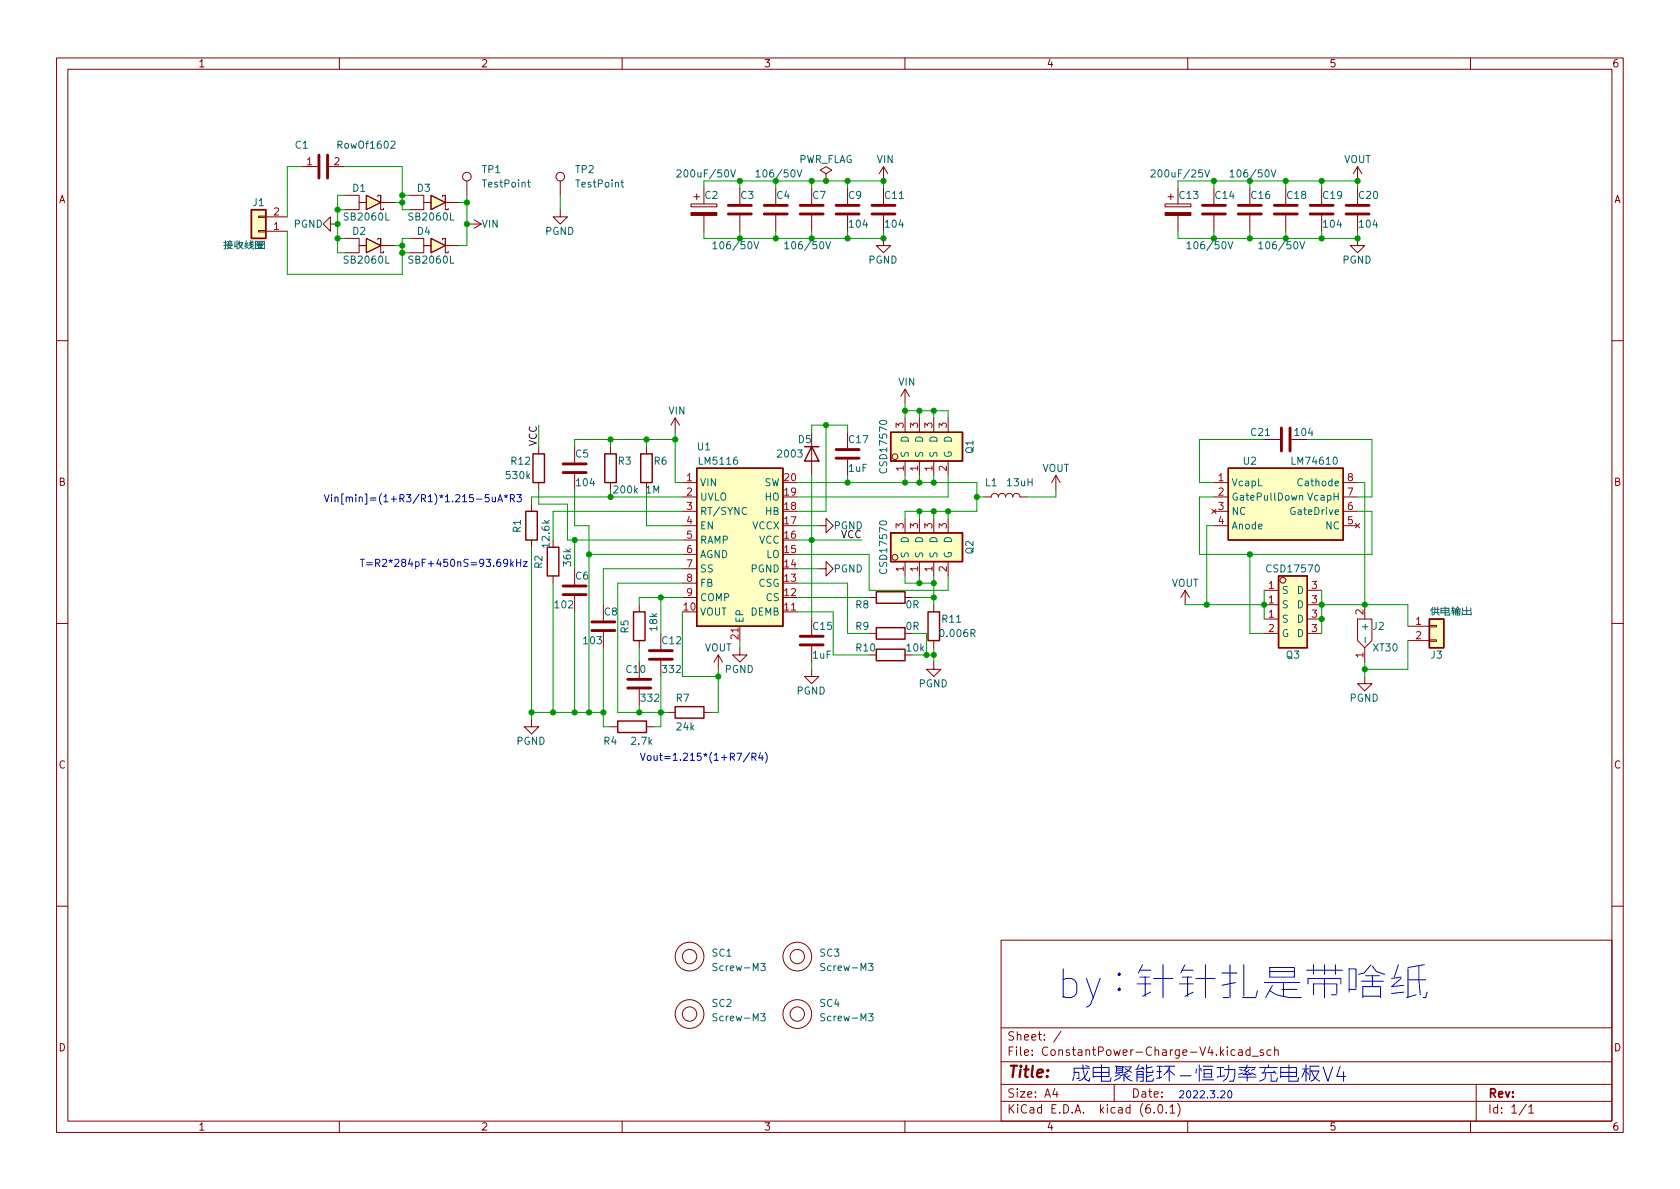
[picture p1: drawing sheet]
<svg xmlns="http://www.w3.org/2000/svg" width="297mm" height="210mm" viewBox="0 0 297 210" stroke-linecap="round" stroke-linejoin="round" font-family="sans-serif">
<g fill="none" stroke="#840000" stroke-width=".18">
<path d="M10 10.2h277v190.1h-277zM12 12.2h273v186.1h-273zM60 10.2v2M110 10.2v2M160 10.2v2M210 10.2v2M260 10.2v2M45.7 38.2h1.3v.3h-1.3zM47 38.3h3.8M53.3 29.5h2.8M58.2 29.5h2.8M58.4 39.6v-1.3l-1.3 1.3 1.3 1.3v-1.3h1.3"/>
<path d="M61 34.5h2.5v2.6h-2.5M63.5 35.8h1.3v-1.3l2.5 1.3-2.5 1.3v-1.3M67.3 34.5h-.5v.3M69.8 35.8h-2.5v-1.3v2.6h.5v-.3M72.4 34.5h2.5v2.6h-2.5M74.9 35.8h1.3v-1.3l2.5 1.3-2.5 1.3v-1.3M78.7 34.5h-.5v.3M81.3 35.8h-2.6v-1.3v2.6h.5v-.3M82.5 32v2.5M82.5 39.6h2.6M83.8 38.9l1.3 .7M85.1 39.6l-1.3 .8"/>
<path d="M99.1 37.1v1.2h1.2l-1.2 1.3-1.3-1.3h1.3M99.1 32v2.5M122.2 36.1h4.5v.5h-4.5zM122.7 34.8h1M123.2 34.3v1M124.5 33.3v2.8M124.5 38.1v2.8M130.8 33.3v2.8M130.8 38.1v2.8M137.2 33.3v2.8M137.2 38.1v2.8M143.5 33.3v2.8"/>
<path d="M143.5 38.1v2.8M146 30.7l1.1-.6-1.1-.6-1 .6 1 .6v1.3M146 32h.1M149.9 33.3v2.8M149.9 38.1v2.8M156.2 29.5v2.5M156.2 33.3v2.8M156.2 38.1v2.8M156.2 29.5l-.8 1.2M156.2 29.5l.8 1.2M206 36.1h4.6v.5h-4.6zM206.5 34.8h1"/>
<path d="M207 34.3v1M208.3 33.3v2.8M208.3 38.1v2.8M214.6 33.3v2.8M214.6 38.1v2.8M221 33.3v2.8M221 38.1v2.8M227.3 33.3v2.8M227.3 38.1v2.8M233.7 33.3v2.8M233.7 38.1v2.8M240 29.5v2.5"/>
<path d="M240 33.3v2.8M240 38.1v2.8M240 29.5l-.7 1.2M240 29.5l.8 1.2M45.7 40.8h1.3v.2h-1.3zM47 40.9h3.8M61 42.2h2.5v2.5h-2.5M63.5 43.4h1.3v-1.2l2.5 1.2-2.5 1.3v-1.3M67.3 42.2h-.5v.2M69.8 43.4h-2.5v-1.2v2.5h.5v-.3M72.4 42.2h2.5v2.5h-2.5M74.9 43.4h1.3v-1.2l2.5 1.2-2.5 1.3v-1.3"/>
<path d="M78.7 42.2h-.5v.2M81.3 43.4h-2.6v-1.2v2.5h.5v-.3M156.2 42.2v1.2h1.3l-1.3 1.3-1.3-1.3h1.3M240 42.2v1.2h1.3l-1.3 1.3-1.2-1.3h1.2M10 60.2h2M95.2 79v1.3M101.6 79v2.8M107.9 79v1.3M114.3 79v1.3M119.4 73.9l-.8 1.3M119.4 73.9v2.5M119.4 73.9l.7 1.3"/>
<path d="M143.5 76.4v7.7M149.9 76.4v2.8M160 68.8v2.6M160 73.9v2.5M160 68.8l-.7 1.3M160 68.8l.8 1.3M162.6 73.9v2.5M165.1 73.9v2.5M167.6 73.9v2.5M223.5 77.7h2.8M228.3 77.7h2.8M285 60.2h2"/>
<path d="M94 89.1v1.3M94 95.5v1.3M95.2 85.3v1.3M101.6 83.8v2.8M107.9 85.3v1.3M114.3 85.3v1.3M120.6 87.9h2.6M120.6 85.3h2.6M120.6 90.4h2.6M120.6 93h2.6M120.6 95.5h2.6M120.6 98h2.6"/>
<path d="M144.8 93h1.2v-1.3l1.3 1.3-1.3 1.2v-1.2M149.9 81.3v2.8M160 81.5v2.6M160 91.7v2.5M160 99.3v2.5M162.6 81.5v2.6M162.6 91.7v2.5M162.6 99.3v2.5M165.1 81.5v2.6M165.1 91.7v2.5M165.1 99.3v2.5M167.6 81.5v2.6"/>
<path d="M167.6 91.7v2.5M167.6 99.3v2.5M174 87.9h1.3a.64 .64 0 0 1 .6-.7 .64 .64 0 0 1 .6 .7 .64 .64 0 0 1 .7-.7 .64 .64 0 0 1 .6 .7 .64 .64 0 0 1 .6-.7 .64 .64 0 0 1 .7 .7 .64 .64 0 0 1 .6-.7 .64 .64 0 0 1 .6 .7h1.3M186.7 84.1l-.8 1.2M186.7 84.1v2.5M186.7 84.1l.8 1.2M214.2 90l.8 .8M214.6 87.9h2.6M214.6 85.3h2.6M214.6 90.4h2.6M214.6 93h2.6M215 90l-.8 .8"/>
<path d="M237.5 87.9h2.5M237.5 85.3h2.5M237.5 90.4h2.5M237.5 93h2.5M239.6 92.6l.8 .7M240.4 92.6l-.8 .7M10 110.2h2M97.8 101.8v1.3M101.6 100.6v2.8M101.6 105.4v2.8M106.7 106.9v2.8M106.7 111.8v2.7"/>
<path d="M113 106.9v1.3M113 113.3v1.2M113 117.1v2.8M116.8 112v2.8M116.8 116.8v2.8M120.6 105.7h2.6M120.6 100.6h2.6M120.6 103.1h2.6M127 115.8l-.8 1.3M127 115.8v2.6M127 115.8l.8 1.3M130.8 114.5v1.3h1.3l-1.3 1.3-1.3-1.3h1.3"/>
<path d="M130.8 110.7v2.6M138.4 108.2h2.6M143.5 118.4v1.2h1.3l-1.3 1.3-1.3-1.3h1.3M143.5 109.5v2.8M143.5 114.3v2.8M144.8 100.6h1.2v-1.3l1.3 1.3-1.3 1.2v-1.2M153.7 112h1.2M153.7 105.7h1.2M160 105.7h1.3M165.1 117.1v1.3h1.3l-1.3 1.2-1.3-1.2h1.3M165.1 106.9v1.3M165.1 113.3v1.2"/>
<path d="M209.5 104.4l-.7 1.3M209.5 104.4v2.5M209.5 104.4l.8 1.3M223.5 109.5h2.6M223.5 106.9h2.6M223.5 104.4h2.6M223.5 112h2.6M231.1 109.5h2.6M231.1 106.9h2.6M231.1 104.4h2.6M231.1 112h2.6M240 109.5h2.6v3.8l-1.3 1.2-1.3-1.2z"/>
<path d="M241.3 119.6v1.3h1.3l-1.3 1.3-1.3-1.3h1.3M241.3 106.9v2.6M241.3 114.5v2.6M248.9 110.7h3.8M248.9 113.3h3.8M252.7 113.2h1.3v.2h-1.3zM252.7 110.6h1.3v.3h-1.3zM285 110.2h2M94 127.2v1.3h1.2l-1.2 1.3-1.3-1.3h1.3M107.9 128.5h1.3M113 121.9v2.8M114.3 128.5h1.3"/>
<path d="M118.1 126h1.3M124.5 126h1.2M10 160.2h2M177 166.3h108v32h-108zM285 160.2h2M60 198.3v2M110 198.3v2M160 198.3v2M177 194.8h108M177 191.8h108M177 187.8h108M177 181.8h108"/>
<path d="M186.5 192.5l-.4 1h1M186.9 193v1M187.6 182.4l-1.3 1.9M197 191.8v3M204.1 196.7v.1M204.9 195.4l.2-.1a.81 .81 0 0 1 .6 .7 .81 .81 0 0 1-.3 .8h-.2a.81 .81 0 0 1-.6-.6 .81 .81 0 0 1 .3-.8zM206.2 196.7v.1M206.9 195.8l.4-.5v1.5M206.9 196.8h.8M208.2 195.1a1.72 1.72 0 0 1 0 2.3M210 198.3v2M218.4 185.7l-.5-.1-.3 .3v.4l.2 .3h.6"/>
<path d="M219 185.7h.6v.9M219.6 186l-.5 .1a.29 .29 0 0 0-.2 .2 .29 .29 0 0 0 .2 .3h.5M221 185.7l-.4-.1-.3 .3v.4l.1 .3h.6M221 185.1v1.5M221.4 186.8h1.1M223.4 185.7l-.4-.1-.2 .2 .1 .3 .5 .1v.4h-.6M224.7 185.7l-.4-.1-.3 .3v.4l.1 .3h.6M225.4 185.8l.2-.2 .3 .1 .1 .9M225.4 185.1v1.5M260 198.3v2M261 191.8v6.5M269.9 195.3l-1.3 1.9"/>
<path d="M270.3 195.8l.4-.5v1.5M270.3 196.8h.9"/>
<circle cx="82.5" cy="31.2" r=".76"/>
<circle cx="99.1" cy="31.2" r=".76"/>
<circle cx="158.2" cy="98.5" r=".51"/>
<circle cx="158.2" cy="80.8" r=".51"/>
<circle cx="226.8" cy="102.6" r=".51"/>
<circle cx="121.9" cy="179.3" r="2.54"/>
<circle cx="121.9" cy="169.2" r="2.54"/>
<circle cx="121.9" cy="179.3" r="1.27"/>
<circle cx="121.9" cy="169.2" r="1.27"/>
<circle cx="141" cy="179.3" r="2.54"/>
<circle cx="141" cy="169.2" r="2.54"/>
<circle cx="141" cy="179.3" r="1.27"/>
<circle cx="141" cy="169.2" r="1.27"/>
</g>
<g fill="none" stroke="#840000" stroke-width=".51">
<path d="M56.4 27.4v4.1M57.9 27.4v4.1M128.8 37.8h4M128.8 36.3h4M135.1 37.8h4.1M135.1 36.3h4.1M141.5 37.8h4M141.5 36.3h4M147.8 37.8h4.1M147.8 36.3h4.1M154.2 37.8h4M154.2 36.3h4"/>
<path d="M212.6 37.8h4.1M212.6 36.3h4.1M218.9 37.8h4.1M218.9 36.3h4.1M225.3 37.8h4.1M225.3 36.3h4.1M231.6 37.8h4.1M231.6 36.3h4.1M238 37.8h4.1M238 36.3h4.1M147.8 79.5h4.1M226.6 75.7v4.1"/>
<path d="M228.1 75.7v4.1M99.6 83.6h4M99.6 82h4M147.8 81h4.1M99.6 105.2h4M99.6 103.6h4M104.6 111.5h4.1M104.6 110h4.1M114.8 116.6h4.1M114.8 115.1h4.1M141.5 114h4M141.5 112.5h4"/>
<path d="M111 121.7h4.1M111 120.1h4.1"/>
</g>
<g fill="none" stroke="#006464" stroke-width=".18">
<path d="M69.1 25.1l.5-.1 .2 .3-.7 .9h.7M93.3 32.2h.5M93.5 31.8v1.1l.3 .2M109.8 32.2h.5M110 31.8v1.1l.3 .2M119.7 30.2l.5-.2 .2 .4-.8 .9h.8M129.2 30l.4 1.3 .4-1.3M133.7 30.4l.3-.4v1.3M133.7 31.3h.7M140.9 30l.5 1.3 .4-1.3M203.5 30.2l.5-.2 .2 .4-.7 .9h.7M213 30l.4 1.3 .5-1.3"/>
<path d="M217.5 30.4l.4-.4v1.3M217.5 31.3h.7M224.7 30l.5 1.3 .4-1.3M39.6 42.9h.4M39.9 42.6v1.4h-.3M40 43.3l-.4 .2M40.1 43.2h1M40.1 43.4h1M40.2 42.7h.9M40.4 42.9l.1 .3-.2 .5 .8 .3M40.6 42.6v.2M40.9 43.4l-.3 .4-.5 .2"/>
<path d="M40.9 42.8l-.1 .3M41.5 42.7v.9M41.9 42.6v1.4M41.9 43.5l-.5 .1M42.3 43.1l.2 .5 .5 .4M42.3 42.6l-.2 .7M42.7 43.5l.2-.6h-.6l.2 .6M42.8 43l-.2 .6-.6 .4M43.6 42.6l-.2 .6M43.7 43.1l-.4 .1M43.8 43l-.5 .5M43.8 43.5l-.5 .1"/>
<path d="M43.8 43.8l-.5 .1M44.3 42.6l.1 1.2M44.3 43.3l.2 .6M44.5 42.6l.3 .1M44.5 42.9l-.5 .1M44.6 44h.2M44.6 42.9l-.5 .1M44.8 42.9h-.5M44.8 43.4l-.9 .6M44.8 43.2l-.8 .1M44.9 43.8v.2M45.2 44v-1.3h1.5v1.3"/>
<path d="M45.2 43.9h1.5M45.4 43.2h1.2M45.6 43h.8M45.7 43.4h.5l-.1 .2M45.7 42.8l-.3 .2M45.7 43.4v.4h.6M45.8 43.2l-.4 .3M46 43.6h.2M46 42.8l-.3 .5M46.1 43.1l.3 .4M46.3 42.8l.2 .2M126.1 43.1l.3-.4v1.3"/>
<path d="M126.1 44h.7M133.3 42.7l.4 1.3 .5-1.3M138.8 43.1l.3-.4v1.3M138.8 44h.7M146 42.7l.4 1.3 .5-1.3M209.9 43.1l.3-.4v1.3M209.9 44h.7M217.1 42.7l.5 1.3 .4-1.3M222.6 43.1l.3-.4v1.3M222.6 44h.7M229.8 42.7l.5 1.3 .4-1.3M229.8 87.7l.2-.1 .3 .1v.8"/>
<path d="M229.8 87.6v.9M241.4 112.7v1M253.2 107.6v1.2M253.3 107.4l-.4 .6M253.4 108.3h1.1M253.5 107.7h1M253.7 107.4v.8M253.7 108.5l-.3 .3M254.1 108.5l.4 .3M254.2 107.4v.8M254.8 108.3h1.4v-.7h-1.4v.9M254.8 108h1.4"/>
<path d="M255.5 107.3v1.5h.8M134.5 170.4h.8l-.4 .5 .3 .1v.5l-.1 .1-.6-.1M134.5 179.3h.8l-.4 .4 .3 .2v.5l-.1 .1-.6-.1M153.6 179.3h.8l-.5 .4 .4 .2v.5l-.2 .1-.5-.1M153.6 170.4h.8l-.5 .5 .4 .1v.5l-.2 .1-.5-.1"/>
</g>
<g fill="#ffffc2" stroke="#ffffc2" stroke-width=".18">
<path d="M226.1 101.8h5v12.7h-5z"/>
<path d="M252.7 109.5h2.6v5h-2.6z"/>
<path d="M217.2 82.8h20.3v12.7h-20.3z"/>
<path d="M157.5 94.2h12.7v5.1h-12.7z"/>
<path d="M157.5 76.4h12.7v5.1h-12.7z"/>
<path d="M44.4 37.1h2.6v5.1h-2.6z"/>
<path d="M63.5 35.8h1.3v-1.3l2.5 1.3-2.5 1.3v-1.3z"/>
<path d="M74.9 35.8h1.3v-1.3l2.5 1.3-2.5 1.3v-1.3z"/>
<path d="M76.2 42.2l2.5 1.2-2.5 1.3v-1.3h-1.3h1.3z"/>
<path d="M64.8 42.2l2.5 1.2-2.5 1.3v-1.3h-1.3h1.3z"/>
<path d="M123.2 82.8h15.2v27.9h-15.2z"/>
</g>
<g fill="none" stroke="#840000" stroke-width=".25">
<path d="M44.4 37.1h2.6v5.1h-2.6zM142.2 79h2.6M143.5 79l1.3 2.5h-2.6zM157.5 76.4h12.7v5.1h-12.7zM93 90.4h2v5.1h-2zM94.2 80.3h2.1v5h-2.1zM96.8 96.8h2v5h-2zM106.9 80.3h2.1v5h-2.1zM113.3 80.3h2v5h-2zM123.2 82.8h15.2v27.9h-15.2zM157.5 94.2h12.7v5.1h-12.7zM217.2 82.8h20.3v12.7h-20.3z"/>
<path d="M112 108.2h2v5.1h-2zM154.9 104.6h5.1v2.1h-5.1zM154.9 111h5.1v2h-5.1zM154.9 114.8h5.1v2h-5.1zM164.1 108.2h2v5.1h-2zM226.1 101.8h5v12.7h-5zM252.7 109.5h2.6v5h-2.6zM109.2 127.5h5.1v2h-5.1zM119.4 125h5.1v2h-5.1z"/>
</g>
<g fill="#840000" stroke="#840000" stroke-width=".18">
<path d="M206 37.6h4.6v.5h-4.6z"/>
<path d="M122.2 37.6h4.5v.5h-4.5z"/>
</g>
<g fill="none" stroke="#0000c2" stroke-width=".18">
<path d="M84.3 88.3h.9M86.4 87.5h-.6v.6l.2-.1h.4l.1 .2-.1 .4-.1 .1-.5-.1M87 87.9l.1 .8h.3l.2-.1M87.6 87.9v.8M88 88.7l.4-1.2 .5 1.2M88.1 88.4h.6M89.2 87.7l.3 .1 .3-.1M89.3 88l.2-.2 .1 .2M89.5 87.5v.3M89.8 99.4l-.3 .3h-.2l-.3-.3 .2-.4 .3-.1 .2 .1a.84 .84 0 0 1-.3 1.2h-.2M90.2 88.1h.7l.1-.2-.1-.3-.7-.1v1.2M90.3 98.9v1.3"/>
<path d="M90.4 99.7l.4 .5M90.5 88.1l.5 .6M90.8 99.3l-.5 .5M91.3 98.9v1.3M91.3 99.5h.8M91.4 87.5h.8l-.4 .5 .3 .1v.5l-.2 .1-.5-.1M92.1 98.9v1.3M92.5 99.3h.7l-.7 .9h.7M132.5 133.1l-1.1 1.7M132.9 133.9l.6-.1 .2-.2-.1-.3-.7-.1v1.3M133.2 133.9l.5 .6M134.5 133.1l-.3 .9h.7"/>
<path d="M134.8 133.6v.9M135.3 133a1.46 1.46 0 0 1 0 1.9M188 173.3l.5-.3h.9l.8 .5 .2 .5v1.4l-.5 .8-.5 .2h-.9l-.5-.2M188 171.3v5.1M192.1 173l1.2 3.4M194.5 173l-1.7 4.6-.7 .5M197.9 174.7l.2 .3-.2 .2-.2-.2 .2-.3v.5M197.9 172.1l.2 .2-.2 .2-.2-.2 .2-.2v.4M201 174h2.5M201.5 171.6h2M201.5 172.8h1.7M202 170.6l-.7 1.5"/>
<path d="M202.5 172.8v3.4M203.5 175.4l-1.5 .8M203.9 173h3.4M205.6 170.6v5.8M208.5 174h2.5M209 171.6h2M209 172.8h1.7M209.5 170.6l-.7 1.5M210 172.8v3.4M211 175.4l-1.5 .8M211.4 173h3.4M213.1 170.6v5.8"/>
<path d="M216 172.1h2.7M216.3 176.4h.9M217.5 170.6v5.8M218.5 173.7l-2.5 .5M219.7 176.4h2.4M219.9 170.6v5.6M222.3 175.2l-.2 1M223.5 173.7h6.3M224.5 171.1h4.4v1.7h-4.4zM224.5 175.2l1.2 .7 2.2 .5h2.2M224.5 171.8h4.4M225 174.2l-1.2 2.2"/>
<path d="M226.7 175h2.6M226.9 173.7v2.5M231 171.6h6.3M231.3 174v-1h5.8v1M232.2 170.6v1.7M234.2 170.6v1.7M234.2 173v3.4M235.4 175.9h1M236.1 170.6v1.7M236.4 175.7v-1.7h-4.2v1.9M238.5 175h1.2M239.7 174.7v-3.4h-1.2v4.1"/>
<path d="M240.7 173.5h3.9M241 176.4v-1.9h3.1v1.9M241 176.2h3.1M241.4 172.5h2.5M242.4 170.6l-1.2 1.5-1 .2M242.6 170.8l.8 1 1.4 .5M242.6 172.5v2M247.2 170.6l-.7 2.2M247.7 173l-1.7 1.5 2.2-.3M247.7 172.8l-1.7 .2M248.2 175.4l-2.2 .3M248.9 173.3h3.2"/>
<path d="M248.9 171.3v5.1M250.4 175.9l-1.7 .5M250.9 170.8v2.5l.2 2.6M251.8 170.6l-2.9 .5M252.3 175.4l-.2 1h-.5M189.9 189.6h.9v1.1h-.4M191.5 188.3v.7l.3 1.8 .8 .4 .1-.6M192 188.4l.6 .3M192.3 189.4l-.3 .8-.8 .8-.4 .1M192.7 188.9h-2.8v1.3l-.2 .9M193.3 190.4h2.8v-1.6h-2.8v1.8M193.3 189.6h2.8"/>
<path d="M194.7 188.3v2.9h1.6l.1-.6M197.2 188.5l2.9 .2M197.2 189.7h.8M197.4 188.9h1.1M197.4 189.3h1.1M197.4 188.5v1.1M197.8 189.6h.7M197.9 190l-.7 .4M198.1 190.5l-1.1 .6M198.5 188.5v1.2M198.7 190.1v1.1M198.9 190l.1 .4 .5 .4 .7 .4"/>
<path d="M199 189l1.1 .6M199.3 189.9l-1.3 .3M199.8 190.2l-.6 .3M200 188.8l-.5 .6-.8 .3M200.8 189.1l1.3-.2 .1 .2M201 191.2v-1.7h1.1v1.7h-.5M201 190h1.1M201 190.5h1.1M201.4 188.3l-.4 .7M201.9 188.7l.3 .2M202.7 188.3v1.3M202.7 189.9v1.3"/>
<path d="M203.7 188.7l-1.1 .2M203.7 190.1l-1.1 .4M203.8 189.3v.3h-1.2M203.9 190.7l-.1 .5h-1.2M204.5 188.5h1M204.5 189.5h.9M205 188.5v2.2M205.4 190.5l-.9 .2M205.8 188.5h1.9M206.5 189.4l-.7 .7M206.7 188.9v2.3M206.8 189.4l.9 .7"/>
<path d="M206.8 188.5l-.4 1.1M208.7 190.2h1.9M211.6 189l-.2 .7M212 188.3v2.9M212.3 188.9l.1 .5M212.5 191h2.1M212.8 188.5h1.7M212.9 189.1h1.3v1.4h-1.3zM212.9 189.9h1.3M215.2 188.8h1.2M215.8 188.8v1.6M216.5 189.1h1.8v1l-.2 1.1h-.7"/>
<path d="M216.5 190.2l-1.3 .3M217.2 193l.2-.1a.68 .68 0 0 1 .4 .6 .68 .68 0 0 1-.4 .6l-.2-.1-.1-.3zM217.2 188.4l-.1 1.7-.2 .6-.6 .5M218.9 190.5h3.2M219.1 188.8h2.9M219.2 189.1l.5 .2M219.8 190h1.3M219.8 189.7l-.9 .3M219.9 189.3l.5 .2M220.5 188.3l-.1 .6-.4 .4M220.5 190.1v1.1M220.8 189.6l.4 .5"/>
<path d="M220.9 189.1l-.9 .9M221.2 189.7l.9 .4M221.8 189l-.6 .3M222.7 188.8h3.1M223.8 189.9l-.1 .8-1 .5M223.8 188.8l-.4 .9M224.3 188.3v.5M224.7 189.9v1.3h1l.1-.6M225.2 189.4l.4 .5M225.4 189.6l-2.3 .1M226.4 190.4h2.8v-1.6h-2.8v1.8M226.4 189.6h2.8"/>
<path d="M227.9 188.3v2.9h1.6l.1-.6M230.3 189h1.1M230.8 189.1l-.6 1.4M230.9 188.3v2.9M230.9 189.5l.5 .5M231.6 189.4h1.6l-.5 1-.5 .6-.4 .2M231.9 189.4l.5 1.1 .9 .7M233.2 188.5h-1.6l-.1 2.5M233.9 188.7l.9 2.5 .8-2.5M237 188.5l-.6 1.9h1.5M237.6 189.5v1.7"/>
</g>
<g fill="none" stroke="#009600" stroke-width=".18">
<path d="M53.3 29.5h-2.5v8.8M59.7 37.1h1.3M61 29.5h10.1v7.6h1.3M61 34.5h-1.3v10.2h1.3M69.8 35.8h1.3M71.1 34.5h1.3M81.3 35.8h1.2M82.5 34.5v8.9h-1.2M99.1 34.5v2.6M124.5 33.3v-1.3h31.7v1.3M130.8 32v1.3M137.2 32v1.3"/>
<path d="M143.5 32v1.3M149.9 32v1.3M208.3 33.3v-1.3h31.7v1.3M214.6 32v1.3M221 32v1.3M227.3 32v1.3M233.7 32v1.3M50.8 40.9v7.6h20.3v-6.3h1.3M59.7 42.2h1.3M69.8 43.4h1.3M71.1 44.7h1.3M124.5 40.9v1.3h31.7v-1.3"/>
<path d="M130.8 40.9v1.3M137.2 40.9v1.3M143.5 40.9v1.3M149.9 40.9v1.3M208.3 40.9v1.3h31.7v-1.3M214.6 40.9v1.3M221 40.9v1.3M227.3 40.9v1.3M233.7 40.9v1.3M95.2 75.2v3.8M107.9 77.7v1.3M114.3 77.7v1.3"/>
<path d="M119.4 76.4v8.9h1.2M119.4 77.7h-17.8v1.3M143.5 76.4v-1.2h6.4v1.2M146 75.2v15.2h-5M160 71.4v2.5M160 72.6h7.6v1.3M162.6 72.6v1.3M165.1 72.6v1.3M223.5 77.7h-11.4v7.6h2.5M231.1 77.7h11.5v10.2h-2.6M94 96.8v30.4M95.2 86.6v2.5h5.1v6.4h20.3"/>
<path d="M101.6 86.6v6.4h2.5v33M101.6 95.5v5.1M104.1 98h16.5M107.9 86.6v1.3M114.3 86.6v6.4h6.3M120.6 90.4h-22.8v5.1M120.6 87.9h-26.6v1.2M141 98h12.7v6.4h13.9v-2.6M141 95.5h11.4M141 85.3h31.7v5.1h-12.7v1.3M141 93h3.8M143.5 84.1v25.4"/>
<path d="M149.9 84.1v1.2M160 84.1v1.2M162.6 84.1v1.2M162.6 90.4v1.3M165.1 84.1v1.2M165.1 90.4v1.3M167.6 84.1v3.8h-26.6M167.6 90.4v1.3M172.7 87.9h1.3M186.7 86.6v1.3h-5.1M214.6 87.9h-2.5v10.1h30.5v-7.6h-2.6M214.6 93h-1.2v13.9"/>
<path d="M221 98v14h2.5M240 85.3h1.3v21.6M97.8 103.1v22.9M101.6 108.2v17.8M106.7 114.5v14h1.2M113 114.5v2.6M116.8 119.6v8.9h-1.2M116.8 105.7v6.3M120.6 103.1h-11.4v22.9h8.9M120.6 105.7h-7.6v1.2M120.6 100.6h-13.9v6.3M120.6 108.2v11.4h6.4"/>
<path d="M127 118.4v7.6h-1.3M130.8 113.3v1.2M141 103.1h8.9v8.9h3.8M141 105.7h12.7M141 108.2h6.3v7.6h6.4M141 100.6h3.8M143.5 117.1v1.3M160 101.8v1.3h5.1M161.3 105.7h3.8M161.3 112h2.5v3.8M161.3 115.8h3.8M162.6 101.8v1.3"/>
<path d="M165.1 101.8v5.1M165.1 114.5v2.6M209.5 106.9h14M223.5 104.4v5.1M233.7 104.4v7.6M233.7 106.9h15.2v3.8M241.3 117.1v2.5M248.9 113.3v5.1h-7.6M94 126h12.7M113 124.7v1.3"/>
</g>
<g fill="#009600" stroke="#009600" stroke-width=".18">
<circle cx="149.9" cy="42.2" r=".46"/>
<circle cx="160" cy="72.6" r=".46"/>
<circle cx="160" cy="85.3" r=".46"/>
<circle cx="162.6" cy="85.3" r=".46"/>
<circle cx="162.6" cy="72.6" r=".46"/>
<circle cx="165.1" cy="72.6" r=".46"/>
<circle cx="156.2" cy="42.2" r=".46"/>
<circle cx="146" cy="75.2" r=".46"/>
<circle cx="146" cy="32" r=".46"/>
<circle cx="149.9" cy="32" r=".46"/>
<circle cx="156.2" cy="32" r=".46"/>
<circle cx="241.3" cy="118.4" r=".46"/>
<circle cx="233.7" cy="106.9" r=".46"/>
<circle cx="233.7" cy="109.5" r=".46"/>
<circle cx="241.3" cy="106.9" r=".46"/>
<circle cx="167.6" cy="90.4" r=".46"/>
<circle cx="143.5" cy="95.5" r=".46"/>
<circle cx="165.1" cy="90.4" r=".46"/>
<circle cx="165.1" cy="103.1" r=".46"/>
<circle cx="240" cy="32" r=".46"/>
<circle cx="214.6" cy="32" r=".46"/>
<circle cx="221" cy="32" r=".46"/>
<circle cx="233.7" cy="32" r=".46"/>
<circle cx="227.3" cy="32" r=".46"/>
<circle cx="221" cy="42.2" r=".46"/>
<circle cx="214.6" cy="42.2" r=".46"/>
<circle cx="227.3" cy="42.2" r=".46"/>
<circle cx="240" cy="42.2" r=".46"/>
<circle cx="233.7" cy="42.2" r=".46"/>
<circle cx="162.6" cy="90.4" r=".46"/>
<circle cx="162.6" cy="103.1" r=".46"/>
<circle cx="165.1" cy="85.3" r=".46"/>
<circle cx="172.7" cy="87.9" r=".46"/>
<circle cx="149.9" cy="85.3" r=".46"/>
<circle cx="165.1" cy="115.8" r=".46"/>
<circle cx="163.8" cy="115.8" r=".46"/>
<circle cx="165.1" cy="105.7" r=".46"/>
<circle cx="223.5" cy="106.9" r=".46"/>
<circle cx="221" cy="98" r=".46"/>
<circle cx="213.4" cy="106.9" r=".46"/>
<circle cx="137.2" cy="42.2" r=".46"/>
<circle cx="143.5" cy="42.2" r=".46"/>
<circle cx="130.8" cy="32" r=".46"/>
<circle cx="82.5" cy="35.8" r=".46"/>
<circle cx="130.8" cy="42.2" r=".46"/>
<circle cx="137.2" cy="32" r=".46"/>
<circle cx="143.5" cy="32" r=".46"/>
<circle cx="107.9" cy="87.9" r=".46"/>
<circle cx="107.9" cy="77.7" r=".46"/>
<circle cx="116.8" cy="105.7" r=".46"/>
<circle cx="101.6" cy="95.5" r=".46"/>
<circle cx="104.1" cy="98" r=".46"/>
<circle cx="119.4" cy="77.7" r=".46"/>
<circle cx="114.3" cy="77.7" r=".46"/>
<circle cx="101.6" cy="126" r=".46"/>
<circle cx="94" cy="126" r=".46"/>
<circle cx="97.8" cy="126" r=".46"/>
<circle cx="116.8" cy="126" r=".46"/>
<circle cx="113" cy="126" r=".46"/>
<circle cx="106.7" cy="126" r=".46"/>
<circle cx="104.1" cy="126" r=".46"/>
<circle cx="127" cy="119.6" r=".46"/>
<circle cx="59.7" cy="37.1" r=".46"/>
<circle cx="71.1" cy="35.8" r=".46"/>
<circle cx="71.1" cy="34.5" r=".46"/>
<circle cx="82.5" cy="39.6" r=".46"/>
<circle cx="59.7" cy="39.6" r=".46"/>
<circle cx="71.1" cy="43.4" r=".46"/>
<circle cx="71.1" cy="44.7" r=".46"/>
<circle cx="59.7" cy="42.2" r=".46"/>
</g>
<text font-size="2.8" fill="#840000" x="178" y="190.6">Title:</text>
<g font-size="2.1" fill="#840000">
<text x="178" y="184">Sheet: /</text>
<text x="178" y="186.7">File: ConstantPower-Charge-V4.kicad_sch</text>
<text x="178" y="196.9">KiCad E.D.A. kicad (6.0.1)</text>
<text x="178" y="194.1">Size: A4</text>
<text x="200" y="194.1">Date:</text>
<text x="263" y="194.1">Rev:</text>
<text x="263" y="196.9">Id: 1/1</text>
</g>
<g font-size="1.8" fill="#840000">
<text x="35" y="11.9">1</text>
<text x="85" y="11.9">2</text>
<text x="135" y="11.9">3</text>
<text x="185" y="11.9">4</text>
<text x="235" y="11.9">5</text>
<text x="285" y="11.9">6</text>
<text x="10.3" y="35.9">A</text>
<text x="285.3" y="35.9">A</text>
<text x="10.3" y="85.9">B</text>
<text x="285.3" y="85.9">B</text>
<text x="10.3" y="135.9">C</text>
<text x="285.3" y="135.9">C</text>
<text x="10.3" y="185.9">D</text>
<text x="285.3" y="185.9">D</text>
<text x="35" y="199.9">1</text>
<text x="85" y="199.9">2</text>
<text x="135" y="199.9">3</text>
<text x="185" y="199.9">4</text>
<text x="235" y="199.9">5</text>
<text x="285" y="199.9">6</text>
</g>
<g font-size="1.8" fill="#006464">
<text x="52.2" y="26.3">C1</text>
<text x="60" y="26.3">RowOf1602</text>
<text x="141.1" y="28.8">PWR_FLAG</text>
<text x="155.1" y="28.8">VIN</text>
<text x="237.6" y="28.8">VOUT</text>
<text x="62.4" y="33.9">D1</text>
<text x="73.8" y="33.9">D3</text>
<text x="85.3" y="30.6">TP1</text>
<text x="85.5" y="33.1">TestPoint</text>
<text x="101.8" y="30.6">TP2</text>
<text x="102" y="33.1">TestPoint</text>
<text x="120.4" y="31.4">200uF/50V</text>
<text x="124.6" y="35.2">C2</text>
<text x="131" y="35.2">C3</text>
<text x="134.4" y="31.4">106/50V</text>
<text x="137.3" y="35.2">C4</text>
<text x="143.7" y="35.2">C7</text>
<text x="150" y="35.2">C9</text>
<text x="156.5" y="35.2">C11</text>
<text x="204.3" y="31.4">200uF/25V</text>
<text x="208.6" y="35.2">C13</text>
<text x="214.9" y="35.2">C14</text>
<text x="218.2" y="31.4">106/50V</text>
<text x="221.3" y="35.2">C16</text>
<text x="227.6" y="35.2">C18</text>
<text x="234" y="35.2">C19</text>
<text x="240.3" y="35.2">C20</text>
<text x="44.7" y="36.4">J1</text>
<text x="51.9" y="40.3">PGND</text>
<text x="61" y="39">SB2060L</text>
<text x="62.4" y="41.5">D2</text>
<text x="72.5" y="39">SB2060L</text>
<text x="73.8" y="41.5">D4</text>
<text x="85.2" y="40.3">VIN</text>
<text x="96.4" y="41.5">PGND</text>
<text x="150.3" y="40.3">104</text>
<text x="156.6" y="40.3">104</text>
<text x="234.1" y="40.3">104</text>
<text x="240.4" y="40.3">104</text>
<text x="61" y="46.6">SB2060L</text>
<text x="72.5" y="46.6">SB2060L</text>
<text x="126.7" y="44.1">106/50V</text>
<text x="139.4" y="44.1">106/50V</text>
<text x="153.5" y="46.6">PGND</text>
<text x="210.6" y="44.1">106/50V</text>
<text x="223.3" y="44.1">106/50V</text>
<text x="237.4" y="46.6">PGND</text>
<text x="158.9" y="68.2">VIN</text>
<text x="118.2" y="73.3">VIN</text>
<text x="221.2" y="77.1">C21</text>
<text x="229" y="77.1">104</text>
<text x="90.4" y="82.2">R12</text>
<text x="101.8" y="80.9">C5</text>
<text x="109.3" y="82.2">R3</text>
<text x="115.7" y="82.2">R6</text>
<text x="123.3" y="79.6">U1</text>
<text x="123.8" y="82.2">LM5116</text>
<text x="137.7" y="80.9">2003</text>
<text x="141.2" y="78.4">D5</text>
<text x="150.1" y="83.4">1uF</text>
<text x="150.2" y="78.4">C17</text>
<text x="156.8" y="83.3" transform="rotate(-90 156.8 83.3)">CSD17570</text>
<text x="160.7" y="81" transform="rotate(-90 160.7 81)">S</text>
<text x="160.7" y="78.2" transform="rotate(-90 160.7 78.2)">D</text>
<text x="163.2" y="81" transform="rotate(-90 163.2 81)">S</text>
<text x="163.2" y="78.2" transform="rotate(-90 163.2 78.2)">D</text>
<text x="165.7" y="81" transform="rotate(-90 165.7 81)">S</text>
<text x="165.7" y="78.2" transform="rotate(-90 165.7 78.2)">D</text>
<text x="168.3" y="81" transform="rotate(-90 168.3 81)">G</text>
<text x="168.3" y="78.2" transform="rotate(-90 168.3 78.2)">D</text>
<text x="172.1" y="80.2" transform="rotate(-90 172.1 80.2)">Q1</text>
<text x="184.2" y="83.4">VOUT</text>
<text x="219.8" y="82.2">U2</text>
<text x="228.7" y="82.2">LM74610</text>
<text x="89.6" y="84.7">530k</text>
<text x="102" y="86">104</text>
<text x="108.7" y="87.2">200k</text>
<text x="114.2" y="87.2">1M</text>
<text x="123.7" y="86">VIN</text>
<text x="123.7" y="88.5">UVLO</text>
<text x="135.1" y="86">SW</text>
<text x="135.3" y="88.5">HO</text>
<text x="174.2" y="86">L1</text>
<text x="178.2" y="86">13uH</text>
<text x="217.7" y="86">VcapL</text>
<text x="217.7" y="88.5">GatePullDown</text>
<text x="229.9" y="86">Cathode</text>
<text x="231.5" y="88.5">VcapH</text>
<text x="92.1" y="94.1" transform="rotate(-90 92.1 94.1)">R1</text>
<text x="123.7" y="91.1">RT/SYNC</text>
<text x="123.7" y="93.6">EN</text>
<text x="133" y="93.6">VCCX</text>
<text x="135.4" y="91.1">HB</text>
<text x="147.4" y="93.6">PGND</text>
<text x="217.7" y="91.1">NC</text>
<text x="217.7" y="93.6">Anode</text>
<text x="228.6" y="91.1">GateDrive</text>
<text x="234.4" y="93.6">NC</text>
<text x="95.9" y="100.5" transform="rotate(-90 95.9 100.5)">R2</text>
<text x="97.2" y="96.6" transform="rotate(-90 97.2 96.6)">12.6k</text>
<text x="101" y="100" transform="rotate(-90 101 100)">36k</text>
<text x="123.7" y="96.1">RAMP</text>
<text x="123.7" y="98.7">AGND</text>
<text x="123.7" y="101.2">SS</text>
<text x="132.8" y="101.2">PGND</text>
<text x="134.2" y="96.1">VCC</text>
<text x="135.5" y="98.7">LO</text>
<text x="147.4" y="101.2">PGND</text>
<text x="156.8" y="101.1" transform="rotate(-90 156.8 101.1)">CSD17570</text>
<text x="160.7" y="98.8" transform="rotate(-90 160.7 98.8)">S</text>
<text x="160.7" y="96" transform="rotate(-90 160.7 96)">D</text>
<text x="163.2" y="98.8" transform="rotate(-90 163.2 98.8)">S</text>
<text x="163.2" y="96" transform="rotate(-90 163.2 96)">D</text>
<text x="165.7" y="98.8" transform="rotate(-90 165.7 98.8)">S</text>
<text x="165.7" y="96" transform="rotate(-90 165.7 96)">D</text>
<text x="168.3" y="98.8" transform="rotate(-90 168.3 98.8)">G</text>
<text x="168.3" y="96" transform="rotate(-90 168.3 96)">D</text>
<text x="172.1" y="97.9" transform="rotate(-90 172.1 97.9)">Q2</text>
<text x="224.3" y="101.2">CSD17570</text>
<text x="98.2" y="107.6">102</text>
<text x="101.8" y="102.5">C6</text>
<text x="123.7" y="103.8">FB</text>
<text x="123.7" y="106.3">COMP</text>
<text x="134.1" y="103.8">CSG</text>
<text x="135.5" y="106.3">CS</text>
<text x="151.3" y="107.6">R8</text>
<text x="160.2" y="107.6">0R</text>
<text x="207.1" y="103.8">VOUT</text>
<text x="226.6" y="107.6">S</text>
<text x="226.6" y="105">S</text>
<text x="229.4" y="107.6">D</text>
<text x="229.4" y="105">D</text>
<text x="103.3" y="113.9">103</text>
<text x="106.9" y="108.8">C8</text>
<text x="111.1" y="111.9" transform="rotate(-90 111.1 111.9)">R5</text>
<text x="116.2" y="111.5" transform="rotate(-90 116.2 111.5)">18k</text>
<text x="117.1" y="113.9">C12</text>
<text x="123.7" y="108.8">VOUT</text>
<text x="131.4" y="110.2" transform="rotate(-90 131.4 110.2)">EP</text>
<text x="132.7" y="108.8">DEMB</text>
<text x="143.8" y="111.4">C15</text>
<text x="151.3" y="111.4">R9</text>
<text x="160.2" y="111.4">0R</text>
<text x="166.4" y="112.6">0.006R</text>
<text x="166.6" y="110.1">R11</text>
<text x="226.6" y="110.1">S</text>
<text x="226.6" y="112.6">G</text>
<text x="229.4" y="112.6">D</text>
<text x="229.4" y="110.1">D</text>
<text x="241.9" y="111" transform="rotate(-90 241.9 111)">+</text>
<text x="242.8" y="111.4">J2</text>
<text x="256.5" y="108.8">þÿO›u5•“Qú</text>
<text x="110.8" y="119">C10</text>
<text x="117.3" y="119">332</text>
<text x="124.5" y="115.2">VOUT</text>
<text x="128.1" y="119">PGND</text>
<text x="143.7" y="116.5">1uF</text>
<text x="151.4" y="115.2">R10</text>
<text x="160.3" y="115.2">10k</text>
<text x="227.4" y="116.5">Q3</text>
<text x="242.8" y="115.2">XT30</text>
<text x="253" y="116.5">J3</text>
<text x="113.4" y="124.1">332</text>
<text x="119.6" y="124.1">R7</text>
<text x="140.8" y="122.8">PGND</text>
<text x="162.4" y="121.5">PGND</text>
<text x="238.6" y="124.1">PGND</text>
<text x="91.3" y="131.7">PGND</text>
<text x="106.8" y="131.7">R4</text>
<text x="111.7" y="131.7">2.7k</text>
<text x="119.7" y="129.2">24k</text>
<text x="125.9" y="169.2">SC1</text>
<text x="126.5" y="171.7">Screw-M3</text>
<text x="145" y="169.2">SC3</text>
<text x="145.6" y="171.7">Screw-M3</text>
<text x="125.9" y="178">SC2</text>
<text x="145" y="178">SC4</text>
<text x="126.5" y="180.6">Screw-M3</text>
<text x="145.6" y="180.6">Screw-M3</text>
</g>
<g font-size="1.8" fill="#a90000">
<text x="54.2" y="29.2">1</text>
<text x="59.1" y="29.2">2</text>
<text x="48.4" y="40.6">1</text>
<text x="48.4" y="38.1">2</text>
<text x="159.8" y="75.7" transform="rotate(-90 159.8 75.7)">3</text>
<text x="162.3" y="75.7" transform="rotate(-90 162.3 75.7)">3</text>
<text x="164.8" y="75.7" transform="rotate(-90 164.8 75.7)">3</text>
<text x="167.4" y="75.7" transform="rotate(-90 167.4 75.7)">3</text>
<text x="159.8" y="83.3" transform="rotate(-90 159.8 83.3)">1</text>
<text x="162.3" y="83.3" transform="rotate(-90 162.3 83.3)">1</text>
<text x="164.8" y="83.3" transform="rotate(-90 164.8 83.3)">1</text>
<text x="167.4" y="83.3" transform="rotate(-90 167.4 83.3)">2</text>
<text x="121.4" y="85.1">1</text>
<text x="121.4" y="87.6">2</text>
<text x="138.7" y="87.6">19</text>
<text x="138.7" y="85.1">20</text>
<text x="215.4" y="85.1">1</text>
<text x="215.4" y="87.6">2</text>
<text x="238.3" y="87.6">7</text>
<text x="238.3" y="85.1">8</text>
<text x="121.4" y="90.2">3</text>
<text x="121.4" y="92.7">4</text>
<text x="121.4" y="95.2">5</text>
<text x="138.7" y="95.2">16</text>
<text x="138.7" y="92.7">17</text>
<text x="138.7" y="90.2">18</text>
<text x="159.8" y="93.5" transform="rotate(-90 159.8 93.5)">3</text>
<text x="162.3" y="93.5" transform="rotate(-90 162.3 93.5)">3</text>
<text x="164.8" y="93.5" transform="rotate(-90 164.8 93.5)">3</text>
<text x="167.4" y="93.5" transform="rotate(-90 167.4 93.5)">3</text>
<text x="215.4" y="90.2">3</text>
<text x="215.4" y="92.7">4</text>
<text x="238.3" y="92.7">5</text>
<text x="238.3" y="90.2">6</text>
<text x="121.4" y="97.8">6</text>
<text x="121.4" y="100.3">7</text>
<text x="138.7" y="100.3">14</text>
<text x="138.7" y="97.8">15</text>
<text x="159.8" y="101.1" transform="rotate(-90 159.8 101.1)">1</text>
<text x="162.3" y="101.1" transform="rotate(-90 162.3 101.1)">1</text>
<text x="164.8" y="101.1" transform="rotate(-90 164.8 101.1)">1</text>
<text x="167.4" y="101.1" transform="rotate(-90 167.4 101.1)">2</text>
<text x="120.9" y="107.9">10</text>
<text x="121.4" y="102.9">8</text>
<text x="121.4" y="105.4">9</text>
<text x="138.7" y="107.9">11</text>
<text x="138.7" y="105.4">12</text>
<text x="138.7" y="102.9">13</text>
<text x="224.3" y="106.7">1</text>
<text x="224.3" y="104.1">1</text>
<text x="231.9" y="106.7">3</text>
<text x="231.9" y="104.1">3</text>
<text x="130.6" y="113" transform="rotate(-90 130.6 113)">21</text>
<text x="224.3" y="109.2">1</text>
<text x="224.3" y="111.8">2</text>
<text x="231.9" y="111.8">3</text>
<text x="231.9" y="109.2">3</text>
<text x="241" y="108.7" transform="rotate(-90 241 108.7)">2</text>
<text x="250.3" y="110.5">1</text>
<text x="250.3" y="113">2</text>
<text x="241" y="116.3" transform="rotate(-90 241 116.3)">1</text>
</g>
<g font-size="1.8" fill="#0f0f0f">
<text x="94.9" y="78.9" transform="rotate(-90 94.9 78.9)">VCC</text>
<text x="148.7" y="95.1">VCC</text>
</g>
<g font-size="1.8" fill="#0000c2">
<text x="57.1" y="88.8">Vin[min]=(1+R3/R1)*1.215-5uA*R3</text>
<text x="63.5" y="100.2">T=R2*284pF+450nS=93.69kHz</text>
<text x="113" y="134.5">Vout=1.215*(1+R7/R4)</text>
<text x="208.3" y="194.2">2022.3.20</text>
</g>
</svg>
